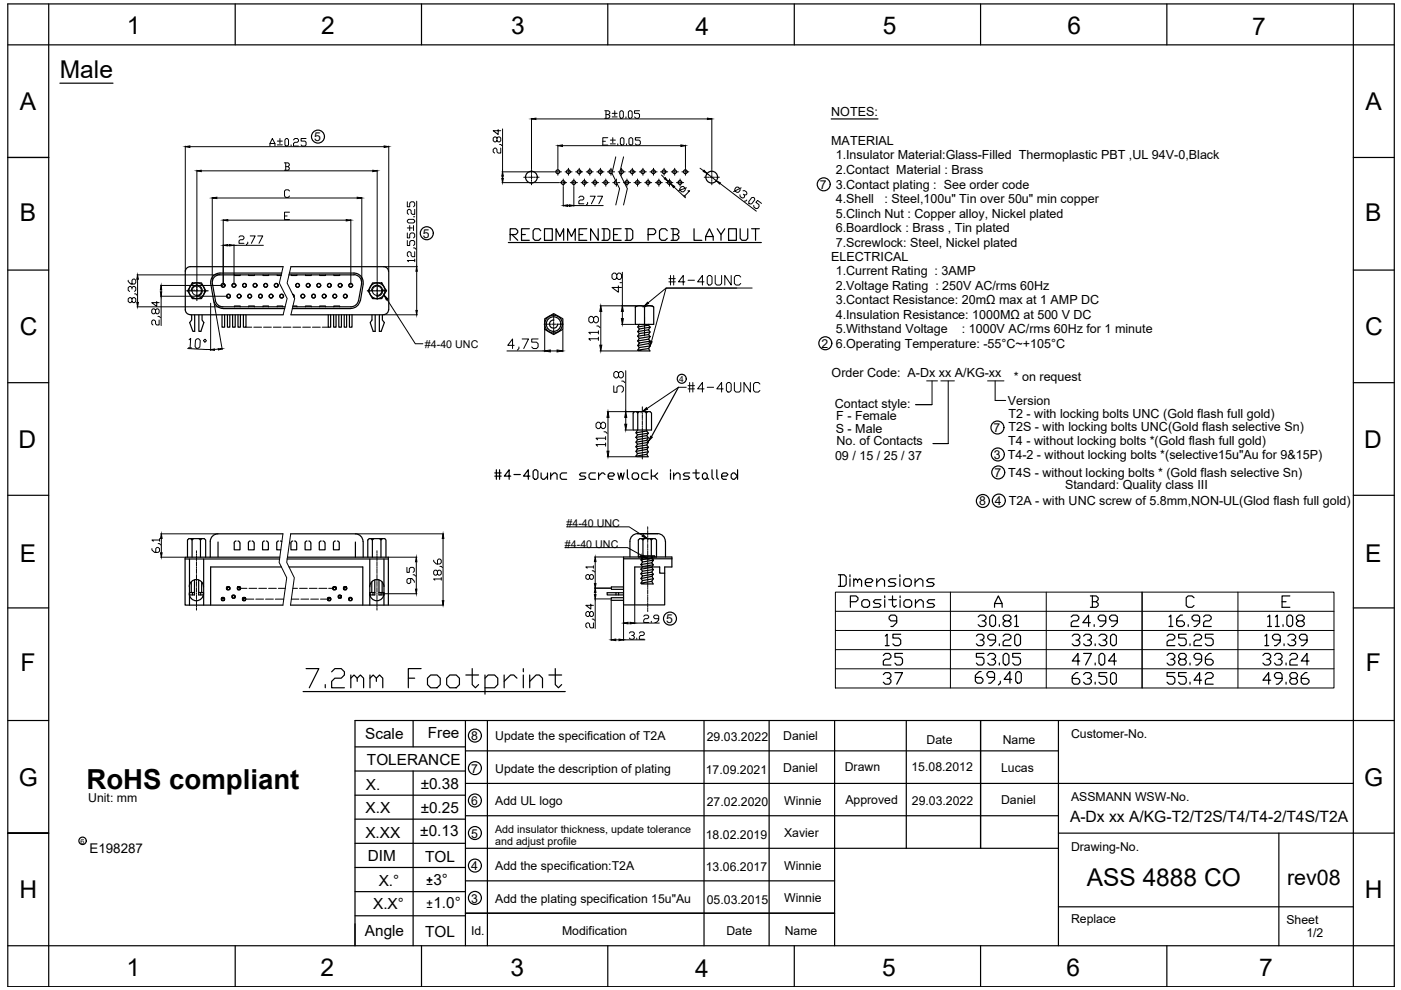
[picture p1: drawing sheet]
<svg xmlns="http://www.w3.org/2000/svg" width="297mm" height="210mm" viewBox="0 0 297 210" stroke-linecap="round" stroke-linejoin="round" font-family="sans-serif">
<!-- layer: section line -->
<g fill="none" stroke="#000" stroke-width=".21">
<path d="M130.6 33.3l-.8 3.4 1.6 3.3-.8 3.5M132.2 33.3l-.8 3.4 1.6 3.3-.8 3.5M60 56.5l-.8 3.5 1.7 3.3-.9 3.4M61.7 56.5l-.8 3.5 1.6 3.3-.8 3.4M60 113.2l-.8 6 1.6 3.3-.8 5.8M61.6 113.2l-.8 6 1.6 3.3-.8 5.8M177.1 125.5h105.7v20.4h-105.7zM177.1 133.7h105.7M177.1 137.7h105.7M177.1 129.6h105.7M201.5 125.5v20.4M221.8 125.5v20.4"/>
<path d="M242.1 125.5v20.4M262.5 125.5v20.4M177.1 141.8h105.7"/>
</g>
<!-- layer: center line -->
<g fill="none" stroke="#000" stroke-width=".21">
<path d="M111 37.6h.7M111.9 37.6h.2M112.2 37.6h.9M112.7 35.9v.7M112.7 36.8v.2M112.7 37.2v.8M112.7 38.2v.1M112.7 38.5v.7M113.3 37.6h.2M113.6 37.6h.7M117.6 36.4h.4M118.2 36.4h.2"/>
<path d="M118.3 35.7v.4M118.3 36.4v.1M118.3 36.7v.5M118.5 36.4h.5M118.7 38.7h.5M119.3 38.7h.2M119.4 38v.5M119.4 38.6v.2M119.4 39v.5M119.7 38.7h.4M119.8 36.4h.5M120.4 36.4h.2"/>
<path d="M120.5 35.7v.4M120.5 36.4v.1M120.5 36.7v.5M120.8 36.4h.5M120.9 38.7h.5M121.6 38.7h.2M121.7 38v.5M121.7 38.6v.2M121.7 39v.5M121.9 38.7h.5M122 36.4h.5M122.7 36.4h.2"/>
<path d="M122.8 35.7v.4M122.8 36.4v.1M122.8 36.7v.5M123.1 36.4h.4M123.2 38.7h.5M123.8 38.7h.2M123.9 38v.5M123.9 38.6v.2M123.9 39v.5M124.2 38.7h.5M124.3 36.4h.5M125 36.4h.1"/>
<path d="M125.1 35.7v.4M125.1 36.4v.1M125.1 36.7v.5M125.3 36.4h.5M125.4 38.7h.5M126.1 38.7h.1M126.2 38v.5M126.2 38.6v.2M126.2 39v.5M126.4 38.7h.5M126.5 36.4h.5M127.2 36.4h.2"/>
<path d="M127.3 35.7v.4M127.3 36.4v.1M127.3 36.7v.5M127.6 36.4h.5M127.7 38.7h.4M128.4 38.7h.1M128.4 38v.5M128.4 38.6v.2M128.4 39v.5M128.7 38.7h.5M128.8 36.4h.5M129.5 36.4h.1"/>
<path d="M129.5 35.7v.4M129.5 36.4v.1M129.5 36.7v.5M129.8 36.4h.5M129.9 38.7h.5M130.6 38.7h.2M130.7 38v.5M130.7 38.6v.2M130.7 39v.5M130.9 38.7h.5M131.1 36.4h.4M131.7 36.4h.2"/>
<path d="M131.8 35.7v.4M131.8 36.4v.1M131.8 36.7v.5M132 36.4h.5M132.2 38.7h.5M132.8 38.7h.2M132.9 38v.5M132.9 38.6v.2M132.9 39v.5M133.2 38.7h.5M133.3 36.4h.5M133.9 36.4h.3"/>
<path d="M134.1 35.7v.4M134.1 36.4v.1M134.1 36.7v.5M134.3 36.4h.5M134.4 38.7h.5M135.1 38.7h.2M135.2 38v.5M135.2 38.6v.2M135.2 39v.5M135.4 38.7h.5M135.6 36.4h.5M136.2 36.4h.2"/>
<path d="M136.3 35.7v.4M136.3 36.4v.1M136.3 36.7v.5M136.6 36.4h.4M136.7 38.7h.5M137.3 38.7h.2M137.4 38v.5M137.4 38.6v.2M137.4 39v.5M137.7 38.7h.5M137.8 36.4h.5M138.5 36.4h.1"/>
<path d="M138.6 35.7v.4M138.6 36.4v.1M138.6 36.7v.5M138.8 36.4h.5M138.9 38.7h.5M139.6 38.7h.2M139.7 38v.5M139.7 38.6v.2M139.7 39v.5M140 38.7h.4M140 36.4h.5M140.7 36.4h.2"/>
<path d="M140.8 35.7v.4M140.8 36.4v.1M140.8 36.7v.5M141.1 36.4h.5M141.2 38.7h.5M141.9 38.7h.1M141.9 38v.5M141.9 38.6v.2M141.9 39v.5M142.2 38.7h.5M142.3 36.4h.5M143 36.4h.1"/>
<path d="M143 35.7v.4M143 36.4v.1M143 36.7v.5M143.3 36.4h.5M143.4 38.7h.5M144.1 38.7h.2M144.2 38v.5M144.2 38.6v.2M144.2 39v.5M144.4 38.7h.5M144.6 36.4h.4M145.2 36.4h.2"/>
<path d="M145.3 35.7v.4M145.3 36.4v.1M145.3 36.7v.5M145.6 36.4h.5M149.3 37.6h.7M150.2 37.6h.1M150.5 37.6h.8M150.9 35.9v.7M150.9 36.8v.2M150.9 37.2v.8M150.9 38.2v.1M150.9 38.5v.7"/>
<path d="M151.5 37.6h.2M151.8 37.6h.7M41.7 59.8v.2M80 59.8v.4M39.5 61.7h.5M40 61.7h.1M40.1 61.7h.5M40.6 61.7h.1M40.6 61.7h.5M41.1 61.7h.1M41.2 61.7h.5M41.7 61.7h.5"/>
<path d="M41.7 60.5h.1M41.7 61.1h.1M41.7 61.6h.1M41.7 62.2v.2M41.7 62.4v.5M41.7 63.3v.3M41.7 60v.5M41.7 60.6v.4M41.7 61.1v.5M41.7 61.7v.4M41.7 63v.2M41.7 63.6v.1"/>
<path d="M42.2 61.7h.3M42.5 61.7h.6M43.1 61.7h.5M43.7 61.7h.5M77.9 61.7h.3M78.3 61.7h.2M78.5 61.7h.3M78.8 61.7h.2M79.1 61.7h.2M79.4 61.7h.3M79.7 61.7h.3M80 60.5v.3"/>
<path d="M80 61.2v.2M80 61.7v.2M80 62.5h.1M80 63h.1M80 60.2v.3M80 60.9v.2M80 61.4v.3M80 62v.4M80 62.5v.5M80 63.1v.4M80 61.7h.2M80.3 61.7h.2"/>
<path d="M80.6 61.7h.2M80.8 61.7h.5M81.3 61.7h.1M81.4 61.7h.4M81.9 61.7h.1M115.4 68.7h1.1M116.6 68.7h.2M117 68.7h.8M117.4 66.7v1.1M117.4 67.9v.2M117.4 68.3v.9M117.4 69.3v.2"/>
<path d="M117.4 69.7v1.1M118 68.7h.2M118.4 68.7h1M136.7 67.1v1.1M136.7 68.4v.2M136.7 68.7v.9M136.7 69.8v.2M136.7 70.1v1.1M136.2 86.3v1.1M136.2 87.6v.1M136.2 87.9v.9M136.2 88.9v.2"/>
<path d="M136.2 89.3v.9M136.2 90.3v.2M136.2 90.7v.8M136.2 91.7v.2M136.2 92.1v.8M136.2 93.1v.1M136.2 93.4v.9M136.2 94.5v.1M136.2 94.8v.9M136.2 95.8v.2M136.2 96.2v1.1M41.7 116.8v.5"/>
<path d="M41.7 117.5v.1M41.7 117.8v.8M41.7 118.8v.2M41.7 119.2v.8M79.9 116.8v.5M79.9 117.5v.1M79.9 117.8v.8M79.9 118.8v.2M79.9 119.2v.8M137.3 111.7v.4M137.3 112.3v.2M137.3 112.6v.9"/>
<path d="M137.3 113.7v.2M137.3 114v.9M137.3 115v.2M137.3 115.4v.9M137.3 116.4v.2M137.3 116.8v.9M137.3 117.8v.2M137.3 118.2v.8M137.3 119.2v.2M137.3 119.6v.8M41.7 120.2v.2M41.7 120.6v.8"/>
<path d="M41.7 121.6v.2M41.7 121.9v.9M41.7 123v.1M41.7 123.3v.9M41.7 124.4v.1M41.7 124.7v.8M41.7 125.8v.1M41.7 126.1v.8M41.7 127.1v.2M41.7 127.5v.8M41.7 128.5v.2M41.7 128.8v.6"/>
<path d="M79.9 120.2v.2M79.9 120.6v.8M79.9 121.6v.2M79.9 121.9v.9M79.9 123v.1M79.9 123.3v.9M79.9 124.4v.1M79.9 124.7v.8M79.9 125.8v.1M79.9 126.1v.8M79.9 127.1v.2M79.9 127.5v.8"/>
<path d="M79.9 128.5v.2M79.9 128.8v.6M137.3 120.6v.2M137.3 120.9v.9M137.3 122v.2M137.3 122.3v.9M137.3 123.3v.2M137.3 123.7v.9M137.3 124.7v.2M137.3 125.1v.8M137.3 126.1v.2M137.3 126.5v.8"/>
<path d="M137.3 127.5v.2M137.3 127.8v.9M137.3 128.9v.2M137.3 129.2v.5"/>
</g>
<!-- layer: Thick solid line -->
<g fill="none" stroke="#000" stroke-width=".25">
<path d="M12.7 17.6h11.3M129.8 36.2a.4 .4 0 0 0-.5-.1 .4 .4 0 0 0-.1 .5 .4 .4 0 0 0 .5 .2M130.5 38.3a.4 .4 0 0 0-.2 .6 .4 .4 0 0 0 .6 .1M131.5 36.1a.4 .4 0 0 1 .6 .1 .4 .4 0 0 1-.1 .6 .4 .4 0 0 1-.6-.2M39.3 57.6v8.1a1.04 1.04 0 0 0 1 1M40.8 60h1.9l.9 1.7-.9 1.6h-1.9l-1-1.6zM46.6 58.2a1.63 1.63 0 0 0-1.6 1.9M46.7 58.3h12.9M49.7 58.3v.1h1.2v-.1M52.7 58.3v.1h1.2v-.1M55.8 58.3v.1h1.1v-.1M58.8 58.3v.1h.8"/>
<path d="M59.7 57.9h-13.1a1.97 1.97 0 0 0-1.9 2.3l.6 3.6a2.04 2.04 0 0 0 2 1.6h13.1M60 56.5h-19.7a1.04 1.04 0 0 0-1 1.1M61.3 58.3h13.8M61.3 57.9h13.7a1.97 1.97 0 0 1 2 2.3M61.7 56.5h19.6a1.04 1.04 0 0 1 1.1 1.1M61.8 58.3v.1h1.1v-.1M64.8 58.3v.1h1.2v-.1M67.8 58.3v.1h1.2v-.1M70.8 58.3v.1h1.2v-.1M75 58.2a1.63 1.63 0 0 1 1.6 1.9l-.6 3.6a1.69 1.69 0 0 1-1.6 1.4h-12.3M79 60h1.9l1 1.7-1 1.6h-1.9l-.9-1.6zM82.4 57.6v8.1"/>
<path d="M40.3 66.7h19.7M40.6 61.6a1.16 1.16 0 0 1 1.1-1.1 1.16 1.16 0 0 1 1.2 1.1 1.16 1.16 0 0 1-1.2 1.2M40.6 66.8v1l-.4 .6 .7 1.9h.4v-3.5M41.7 61.7h.1M42.2 66.8v3.5h.4l.6-1.9-.4-.6v-1M45 60.2l.7 3.5M45.7 63.7a1.63 1.63 0 0 0 1.6 1.4h13.2M47.1 66.7v2.7h.5v-2.7M48.2 66.7v2.7h.5v-2.7M49.3 66.7v2.7h.6v-2.7M49.7 65.1v-.2h1.2v.2M50.5 66.7v2.7h.5v-2.7"/>
<path d="M51.6 66.7v2.7h.6v-2.7M52.7 65.1v-.2h1.2v.2M55.8 65.1v-.2h1.1v.2M58.8 65.1v-.2h1.1v.2M61.7 66.7h19.7M62 62.4a.4 .4 0 0 1 .3 .6M62.1 64.9h.8v.2M64.8 65.1v-.2h1.2v.2M67.8 65.1v-.2h1.2v.2M69.6 66.7v2.7h.5v-2.7M70.7 66.7v2.7h.5v-2.7M70.8 65.1v-.2h1.2v.2"/>
<path d="M71.8 66.7v2.7h.6v-2.7M73 66.7v2.7h.5v-2.7M74.1 66.7v2.7h.5v-2.7M76.3 63.8a1.97 1.97 0 0 1-1.9 1.6h-12.4M77 60.2l-.6 3.6M78.8 61.6a1.16 1.16 0 0 1 1.1-1.1 1.16 1.16 0 0 1 1.2 1.1 1.16 1.16 0 0 1-1.2 1.2M78.9 66.8v1l-.4 .6 .6 1.9h.4v-3.5M80 61.7h.1M80.4 66.8v3.5h.4l.7-1.9-.4-.6v-1M82.4 65.7a1.04 1.04 0 0 1-1.1 1M115.5 67.6l1.9-1.1 1.9 1.1v2.2l-1.9 1.1-1.9-1.1zM117.4 67.8a.87 .87 0 0 0-.9 .9 .87 .87 0 0 0 .8 .9 .87 .87 0 0 0 .9-.9"/>
<path d="M134.7 65.1a1.76 1.76 0 0 1 1.9 0M134.7 65.1l.3-.3h3.3l.3 .3v3.7h-3.9zM135.2 72.3l.4 .4 2.2-.4-.3 .5M135.2 71.3l.4 .4-.4 .6M135.2 73.3l.4 .4-.4 .5M135.2 70.3l.4 .4M135.5 72.8l.1-.1-.4 .6 2.3-.5M135.6 68.8l-.4 .5 .4 .5M135.6 70.7l-.4 .6M136.6 65.1a1.76 1.76 0 0 1 2 0M136.7 65.1v3.7M137.5 69.9l.3 .5-.3 .5"/>
<path d="M137.5 68.8l.3 .6M137.5 69.9l-2.3 .4M137.5 71.9l-2.3 .4M137.5 70.9l-2.3 .4M137.5 68.9l-2.3 .4M137.5 70.9l.3 .5M137.5 72.8l.3 .5M137.8 69.4l-2.2 .4-.4 .5M137.8 71.4l-.3 .5 .3 .4M137.8 73.3l-.3 .6 .3 .5h-2.5l-.1-.2 2.3-.3M137.8 70.4l-2.2 .3M137.8 71.4l-2.2 .3"/>
<path d="M137.8 69.4l-.3 .5M137.8 73.3l-2.2 .4M134.2 87.6l.3-.3h3.3l.3 .3v3.6h-3.9zM134.8 94.7l.4 .5 2.3-.4-.3 .5M134.8 92.7l.4 .5M134.9 87.3l.3 .3 .3-.3M135.1 95.3l.1-.1-.4 .5 .4 .5-.4 .5M135.2 91.2l-.4 .6 .4 .4M135.2 93.2l-.4 .6 .4 .4-.4 .5M135.2 87.6v3.6M136.7 87.3l.3 .3 .3-.3M137 87.6v3.6"/>
<path d="M137.1 91.2l.4 .6M137.1 92.4l.4 .4-.4 .6M137.1 93.4l.4 .4-.4 .5 .4 .5M137.1 96.3l-2.3 .4M137.1 91.4l-2.3 .4M137.1 93.4l-2.3 .4M137.1 94.3l-2.3 .4M137.1 92.4l-2.3 .3M137.2 95.3l.3 .5-.4 .5 .3 .5h-2.4l-.2-.1M137.2 95.3l-2.4 .4M137.5 91.8l-2.3 .4-.4 .5M137.5 95.8l-2.3 .4"/>
<path d="M137.5 91.8l-.4 .6M137.5 93.8l-2.3 .4M137.5 92.8l-2.3 .4M39.2 118.5h20.1M39.8 118.1v-3.6l.2-.3h3.3l.3 .3v3.6M40.2 118.5v9.8M40.4 114.2l.3 .3 .3-.3M40.7 114.5v3.6M42.2 114.2l.3 .3 .3-.3M42.5 114.5v3.6M43.2 118.5v9.8M44.6 114.8v3.3"/>
<path d="M46.2 114.9v3.2M50.1 114.7l-.4 .4v1.5h1.2v-1.5M50.4 114.7l.4 .4M53.1 114.7l-.4 .4v1.5h1.2v-1.5M53.4 114.7l.4 .4M56.1 114.7l-.4 .4v1.5h1.2v-1.5l-.4-.4M59.1 114.7l-.4 .4v1.5h.8M59.3 118.1h-20.1v10.2h20.8M59.5 114.7l.2 .1M60 113.2h-13.8a1.63 1.63 0 0 0-1.6 1.6M60.9 118.5h21.4M61 118.1h21.3v10.2h-20.7"/>
<path d="M61.6 113.2h13.8M62.1 114.7l-.4 .2v.2v1.5h1.2v-1.5M62.5 114.7l.4 .4M65.1 114.7l-.4 .2v.2v1.5h1.2v-1.5M65.5 114.7l.4 .4M68.1 114.7l-.4 .2v.2v1.5h1.2v-1.5M68.5 114.7l.4 .4M71.1 114.7l-.3 .2-.1 .2v1.5h1.2v-1.5l-.4-.4M75.3 113.2a1.63 1.63 0 0 1 1.7 1.6M75.4 114.9v3.2M77 114.8v3.3M78 118.1v-3.6l.3-.3h3.3l.2 .3v3.6"/>
<path d="M78.4 118.5v9.8M78.7 114.2l.3 .3 .2-.3M79 114.5v3.6M80.5 114.2l.3 .3 .3-.3M80.8 114.5v3.6M81.4 118.5v9.8M132.2 118.1h10.3v2.1h-1.6v8.1h-8.7zM132.2 118.5h10.3M133.6 114.8v3.3M135.2 113.1a1.63 1.63 0 0 0-1.6 1.7M135.2 113.1h4.2h-4.2M135.3 118.1v-3.6l.3-.3h3.3l.3 .3v3.6"/>
<path d="M135.7 118.1v-.3h3.1v.3M135.9 119.7l.3 .4M136 114.2l.3 .3 .3-.3M136.3 118.1l-.4 .6 .3 .5M136.3 114.5v3.6M137.8 114.2l.3 .3 .3-.3M138.1 114.5v3.6M138.2 119.3l.3 .4-.3 .6M138.2 118.1v.2l.3 .5M138.2 119.3l-2.3 .4M138.2 118.3l-2.3 .4M138.5 118.8l-2.3 .4-.3 .5"/>
<path d="M138.5 119.7l-2.3 .4M138.5 118.8l-.3 .5M139.4 113.1a1.63 1.63 0 0 1 1.7 1.7M141.1 114.8v3.3M40.1 125.9a1.5 1.5 0 0 0 1.5 1.5 1.5 1.5 0 0 0 1.5-1.5M40.1 124.4a1.5 1.5 0 0 1 1.5-1.5 1.5 1.5 0 0 1 1.5 1.5M40.2 125.6h1M40.6 123.4v2.2M40.8 125.6v.5M41.2 123v3.1h-1M42.1 123v3.1h1v-.5h-1M42.5 125.6v.5"/>
<path d="M42.8 123.4v2.2M47 126.8h.5v.5h-.5zM47 127.3v-.5h.5v.5M48.1 124.5h.6v.5h-.6zM48.1 125v-.5h.6v.5M49.3 126.3h.5v.5h-.5zM49.3 126.8v-.5h.5v.5M50.4 124.5h.5v.5h-.5zM50.4 125v-.5h.5v.5M51.5 126.8h.5v.5h-.5zM51.5 127.3v-.5h.5v.5M59.6 120.2h-14.9v8.1"/>
<path d="M61.3 120.2h15.6v8.1M69.6 126.8h.5v.5h-.5zM69.6 127.3v-.5h.5v.5M70.7 124.5h.5v.5h-.5zM70.7 125v-.5h.5v.5M71.8 126.3h.5v.5h-.5zM71.8 126.8v-.5h.5v.5M72.9 124.5h.5v.5h-.5zM72.9 125v-.5h.5v.5M74 126.8h.5v.5h-.5zM74 127.3v-.5h.5v.5M78.4 125.9a1.5 1.5 0 0 0 1.5 1.5 1.5 1.5 0 0 0 1.5-1.5"/>
<path d="M78.4 124.4a1.5 1.5 0 0 1 1.5-1.5 1.5 1.5 0 0 1 1.5 1.5M78.8 123.4v2.2M79.1 125.6v.5M79.5 123v3.1h-1.1v-.5h1.1M80.3 125.6h1.1M80.3 123v3.1h1.1M80.8 125.6v.5M81 123.4v2.2M130.6 125.7v.4M131.1 125.7v.4M132.2 125.7h-3.5v.4h3.5M132.2 126.7h-2.6v.6h2.6"/>
<path d="M132.2 124.4h-2.6v.6h2.6M135.9 121.7l.3 .4 2.3-.4-.3 .5M135.9 120.7l.3 .4-.3 .6M135.9 122.7l.3 .4-.3 .5M136.2 122.2l-.3 .5 2.3-.5M136.2 120.1l-.3 .6M138.2 121.3l-2.3 .4M138.2 120.3l-2.3 .4M138.2 120.3l.3 .5M138.2 122.2l.3 .5M138.5 120.8l-.3 .5 .3 .4M138.5 122.7l-.3 .6 .3 .5h-2.5l-.1-.2 2.3-.3"/>
<path d="M138.5 120.8l-2.3 .3M138.5 122.7l-2.3 .4M140.9 121.5h-1v-1.3h-5.3v8.1M286.9 128.9h8.7M75.3 152.8h23.4M75.3 158.4h23.4M75.3 163.5h23.4M75.3 168.6h23.4M75.3 173.7h23.4M75.3 178.8h23.4M75.3 195.9v4.6M75.3 183.9h23.4"/>
<path d="M75.3 189h23.4M75.3 194.2h23.4"/>
<circle cx="67.4" cy="29" r="1.38"/>
<circle cx="112.7" cy="37.6" r="1.25"/>
<circle cx="118.3" cy="36.4" r=".4"/>
<circle cx="119.4" cy="38.7" r=".4"/>
<circle cx="120.5" cy="36.4" r=".4"/>
<circle cx="121.6" cy="38.7" r=".4"/>
<circle cx="122.8" cy="36.4" r=".4"/>
<circle cx="123.9" cy="38.7" r=".4"/>
<circle cx="125" cy="36.4" r=".4"/>
<circle cx="126.1" cy="38.7" r=".4"/>
<circle cx="127.3" cy="36.4" r=".4"/>
<circle cx="128.4" cy="38.7" r=".4"/>
<circle cx="132.9" cy="38.7" r=".4"/>
<circle cx="134" cy="36.4" r=".4"/>
<circle cx="135.1" cy="38.7" r=".4"/>
<circle cx="136.3" cy="36.4" r=".4"/>
<circle cx="137.4" cy="38.7" r=".4"/>
<circle cx="138.5" cy="36.4" r=".4"/>
<circle cx="139.7" cy="38.7" r=".4"/>
<circle cx="140.8" cy="36.4" r=".4"/>
<circle cx="141.9" cy="38.7" r=".4"/>
<circle cx="143" cy="36.4" r=".4"/>
<circle cx="144.2" cy="38.7" r=".4"/>
<circle cx="145.3" cy="36.4" r=".4"/>
<circle cx="150.9" cy="37.6" r="1.25"/>
<circle cx="174.6" cy="39.1" r="1.38"/>
<circle cx="90.5" cy="49.5" r="1.38"/>
<circle cx="41.7" cy="61.6" r="1.67"/>
<circle cx="47.3" cy="60.5" r=".4"/>
<circle cx="48.5" cy="62.8" r=".4"/>
<circle cx="49.6" cy="60.5" r=".4"/>
<circle cx="50.7" cy="62.8" r=".4"/>
<circle cx="51.8" cy="60.5" r=".4"/>
<circle cx="52.9" cy="62.8" r=".4"/>
<circle cx="54.1" cy="60.5" r=".4"/>
<circle cx="55.2" cy="62.8" r=".4"/>
<circle cx="56.3" cy="60.5" r=".4"/>
<circle cx="57.5" cy="62.8" r=".4"/>
<circle cx="58.6" cy="60.5" r=".4"/>
<circle cx="59.7" cy="62.8" r=".4"/>
<circle cx="63.1" cy="60.5" r=".4"/>
<circle cx="64.2" cy="62.8" r=".4"/>
<circle cx="65.3" cy="60.5" r=".4"/>
<circle cx="66.5" cy="62.8" r=".4"/>
<circle cx="67.6" cy="60.5" r=".4"/>
<circle cx="68.7" cy="62.8" r=".4"/>
<circle cx="69.8" cy="60.5" r=".4"/>
<circle cx="71" cy="62.8" r=".4"/>
<circle cx="72.1" cy="60.5" r=".4"/>
<circle cx="73.2" cy="62.8" r=".4"/>
<circle cx="74.4" cy="60.5" r=".4"/>
<circle cx="79.9" cy="61.6" r="1.67"/>
<circle cx="117.4" cy="68.7" r="1.88"/>
<circle cx="117.4" cy="68.7" r="1.55"/>
<circle cx="175" cy="72.8" r="1.38"/>
<circle cx="144.5" cy="80.3" r=".95"/>
<circle cx="211.5" cy="90.6" r="1.38"/>
<circle cx="211.6" cy="96.4" r="1.38"/>
<circle cx="208.4" cy="106.2" r="1.38"/>
<circle cx="211.6" cy="100.2" r="1.38"/>
<circle cx="211.8" cy="106.1" r="1.38"/>
<circle cx="47.3" cy="127" r=".36"/>
<circle cx="48.4" cy="124.7" r=".36"/>
<circle cx="49.5" cy="126.5" r=".36"/>
<circle cx="50.7" cy="124.7" r=".36"/>
<circle cx="51.8" cy="127" r=".36"/>
<circle cx="69.8" cy="127" r=".36"/>
<circle cx="70.9" cy="124.7" r=".36"/>
<circle cx="72" cy="126.5" r=".36"/>
<circle cx="73.2" cy="124.7" r=".36"/>
<circle cx="74.3" cy="127" r=".36"/>
<circle cx="142" cy="131.2" r="1.38"/>
<circle cx="100.7" cy="156" r="1.38"/>
<circle cx="17.5" cy="178.3" r=".78"/>
<circle cx="100.7" cy="176.6" r="1.38"/>
<circle cx="100.7" cy="169.7" r="1.38"/>
<circle cx="100.7" cy="162.9" r="1.38"/>
<circle cx="100.7" cy="183.5" r="1.38"/>
<circle cx="100.7" cy="190.4" r="1.38"/>
</g>
<!-- layer: dotted line -->
<g fill="none" stroke="#000" stroke-width=".21">
<path d="M52.2 69.4h1.2M53.8 69.4h1.7M55.9 69.4h1.6M58 69.4h1.6M60 69.4h1.7M62.1 69.4h1.7M64.2 69.4h1.6M66.3 69.4h1.6M68.3 69.4h1.3M50.9 124.7h1.5M52 127h1.8M52.8 124.7h1.6"/>
<path d="M54.2 127h1.7M54.9 124.7h1.6M56.3 127h1.7M56.9 124.7h1.7M58.4 127h1.8M59 124.7h1.5M61.8 127h1.6M62.1 124.7h1M63.5 124.7h1.7M63.8 127h1.6M65.6 124.7h1.6M65.9 127h1.6"/>
<path d="M67.6 124.7h1.7M67.9 127h1.7M69.7 124.7h1"/>
</g>
<!-- layer: Thick solid line -->
<g fill="#000" stroke="#000" stroke-width=".21">
<path d="M136.1 118.1v.4zM136.1 118.1v.4z"/>
<path d="M138.3 118.1v.4h.1zM138.3 118.1h.1v.4z"/>
</g>
<!-- layer: Fine solid line -->
<g fill="none" stroke="#000" stroke-width=".21">
<path d="M39.3 31v26.5M40.3 31.1h41.1M41.7 36.1v23.6M42.7 36.2h36.3M57.2 31v-.6l.5-1 .6 1v.6M57.2 30.4h1.1M58.8 30.7h1.1M58.8 29.9h1.1M59.4 29.4v1M60.3 34.5h.8l.2 .3v.2l-.2 .3M60.6 35.3h.5l.2 .3v.2l-.2 .3h-.8M60.6 34.5v1.6"/>
<path d="M60.7 29.4h.2l.3 .3v1l-.3 .3h-.2l-.3-.3v-1zM61.7 30.7v.3M62.2 29.7l.3-.3h.5l.3 .3v.2l-.3 .3h-.5l-.3 .2v.6h1.1M64.9 29.4h-1.1v.5h.8l.3 .3v.5l-.3 .3h-.5l-.3-.3M80 36.1v23.6M82.4 31v26.5M105.4 29.3l.2-.3h.3l.3 .3v.5l-.3 .3h-.3l-.2-.3v-.5l-.3-.3h-.2l-.3 .3v.5l.3 .3h.2l.3-.3M105.6 27.5v1l-1-.8h1.6M105.9 30.6h.3l.2 .3M106.2 31.4v1.1h-.6l-.2-.3v-.5l-.3-.3h-.2l-.3 .3v.5l.3 .3M106.4 36.4h11M106.4 38.7h12.1"/>
<path d="M106.6 27.3v9.1M106.6 37.4v.4M112.7 25.1v10.7M113.6 25.2h36.4M118.3 30.8v4.7M119.3 30.9h25.1M119.4 39.6v4.1M121.7 39.6v4.1M127.8 30h.6M128.2 23.5h.8l.3 .2v.3l-.3 .3M128.5 24.3h.5l.3 .2v.3l-.3 .3h-.8M128.5 23.5v1.6"/>
<path d="M128.9 29.2h-1.1v1.6h1.1M129.4 30.5h1.1M129.4 29.7h1.1M129.8 24.8h1.1M129.8 24h1.1M129.9 29.2v1.1M130.3 23.5v1M131 30.5v.3M131.4 23.7l.3-.2h.2l.3 .2v1.1l-.3 .3h-.2l-.3-.3zM131.5 29.4l.3-.2h.2l.3 .2v1.1l-.3 .3h-.2l-.3-.3zM132.7 24.8v.3M132.8 30.5v.3"/>
<path d="M133.4 29.4l.2-.2h.3l.3 .2v1.1l-.3 .3h-.3l-.2-.3zM133.5 23.5h.3l.2 .2v1.1l-.2 .3h-.3l-.3-.3v-1.1zM135.6 23.5h-1.1v.5h.8l.3 .3v.5l-.3 .3h-.5l-.3-.3M135.8 29.2h-1.1v.5h.8l.3 .3v.5l-.3 .3h-.5l-.3-.3M140.3 37.1l.6 .7M141.6 38.4l.6 .6M142.9 39.7l2.4 2.2M144.1 39.9l.4-.3 .4-.1 .4 .4v.4l-.4 .4h-.4l-.4-.4zM145.3 30.8v4.7M145.5 39.8l-1.6 .6M148.4 35.7l.8 .5M149.9 36.8l2 1.5"/>
<path d="M150.9 25.1v10.7M152.7 38.9l7.7 5.9M156.1 39.7h.4l.4 .3v.3l-.3 .5h-.3l-.5-.3v-.4zM157.1 39.8l-1.6 .8M27.2 59.4v.3l.5 .5h.8l.3-.3v-.5l-.3-.2h-.3l-.2 .2v.8M29 58.3h17.5M29.2 59.2v4.9M45 41.9v17.9M46 42h29.7M47.3 46.6v13.8M48.3 52h.3M48.3 46.7h25.1"/>
<path d="M49.6 51.9v8.5M49.6 52h6.2M50.7 50.3l.2-.3h.6l.2 .3v.2l-.2 .3h-.6l-.2 .3v.5h1M52.5 51.3v.3l-.3 .3M53 50h1.1l-.8 1.6M54.7 50h1l-.8 1.6M60.3 45.8h.6M61.4 45h-1.1v1.6h1.1M61.4 40.5l-.3-.3h-.5l-.3 .3v1.1l.3 .3h.5l.3-.3M74.4 46.6v13.8M76.7 41.9v17.9M81.5 56.5h7"/>
<path d="M86.4 51v1.1h.5v-.8l.3-.3h.5l.2 .3v.5l-.2 .3M86.4 49.4v1h.5v-.7l.3-.3h.5l.2 .3v.5l-.2 .2M86.4 42.8v1h.5v-.7l.3-.3h.5l.2 .3v.5l-.2 .2M86.4 48.3h1M86.6 46.5h1.1l.2 .3v.2l-.2 .3h-1.1l-.2-.3v-.2zM86.9 47.8v1.1M87.7 52.6h.2l.3 .3M87.7 47.8v1.1M87.7 46h.2M87.9 55.2h-1.5l.2 .3M87.9 53.4v1h-.5l-.2-.2v-.6l-.3-.2h-.3l-.2 .2v.6l.2 .2M87.9 44.4v1.1h-.5l-.2-.3v-.6l-.3-.2h-.3l-.2 .2v.6l.2 .3"/>
<path d="M87.9 54.9v.6M88.3 42.7v13.8M88.3 57.5v8.3M120.4 43.6h.3M121.7 43.6h6.2M122.7 41.9l.3-.3h.5l.3 .3v.2l-.3 .3h-.5l-.3 .3v.5h1.1M124.6 42.9v.3l-.3 .3M125.1 41.6h1.1l-.8 1.6M126.7 41.6h1.1l-.8 1.6M130.8 58.2l.3-.3h.3l.4 .3v.7l-.4 .4h-.3l-.3-.4v-.7l-.4-.3h-.3l-.3 .3v.7l.3 .4h.3l.4-.4M131.4 59.9h.4M132 57.7v7.1"/>
<path d="M144.9 41.4l.4 .4M145.8 40.5h.4l-1.1 1.1M156.9 41.3v.4l.5 .3 .3-.1 .2-.2-.1-.4M157.5 40.5l.4-.1 .4 .3 .1 .4-.2 .2h-.4l-.2-.1M158.3 42.4l-.1 .2-.4 .1M159.4 41.9h.4l.2 .1v.4l-.6 .8-.4 .1-.2-.2v-.4zM161.5 43.1l-.9-.6-.3 .4 .6 .5 .1 .4-.3 .4h-.4l-.4-.3-.1-.4M28 63.4l.2-.3h.3l.3 .3v.5l-.3 .3h-.3l-.2-.3v-.5l-.3-.3h-.2l-.3 .3v.5l.3 .3h.2l.3-.3M28 61.3v-.3l-.3-.3h-.2l-.3 .3v.5l.3 .3M28 61l.2-.3h.3l.3 .3v.5l-.3 .3M28.5 62.3h.3l.2 .3M29 65.1h18.2"/>
<path d="M33 65.7l.2-.2h.3l.2 .2v.6l-.2 .2h-.3l-.2-.2v-.6l-.3-.2h-.3l-.2 .2v.6l.2 .2h.3l.3-.2M33.2 63.9v1.1l-1-.8h1.5M33.5 67.1h.2l.3 .2M33.7 67.8v1.1h-.5l-.2-.2v-.6l-.3-.3h-.3l-.2 .3v.6l.2 .2M34 60.5h13.2M34 62.8h14.3M34.2 61.5v.4M34.2 62.8v6.2M39.8 73.9l4.8 .2M40 73.7l.6 .1M40.1 72l.3-.3-.1 2.1M41.4 72.1l.4-.3h.3l.4 .4-.1 1.4-.4 .3h-.3l-.3-.4z"/>
<path d="M43.1 72.2l.4-.3 .3 .3-.4 .4zM44.7 64.3v10M45.3 64l1.8 10.1M46.3 74l-.8 .1M81.5 66.7h7M82.1 63.5l6 9.4h1.6M107.5 74.4h8M109 73.2h-1.3l1-1.3v2M110 73.6v.3l-.3 .3M110.7 71.9h1.4l-1.1 2M114.1 71.9h-1.4v.6h1l.4 .4v.7l-.4 .3h-.6l-.4-.3M115.5 70v4.6"/>
<path d="M116.7 74.4h1.4M119.3 70v4.6M125.9 67.4l.3-.3h.3l.4 .3v.7l-.4 .3h-.3l-.3-.3v-.7l-.4-.3h-.3l-.4 .3v.7l.4 .3h.3l.4-.3M126.5 69.1h.4l.3 .4M126.9 71.8h-2.1l.4 .4M126.9 70.5h-2.1l.4 .3M126.9 70.1v.7M126.9 71.5v.7M127.2 74.4h8M127.2 64.8h7.6M127.4 66v7.2M131.1 60.6v1.4l-1.3-1.1h2"/>
<path d="M131.1 79.1l.4-.3h.3l.4 .3v.7l-.4 .3h-.3l-.4-.3v-.7l-.3-.3h-.3l-.4 .3v.7l.4 .3h.3l.3-.3M131.8 68.8h2.7M132 66v1.5M132.7 78.6v8.7M156.2 61.1h-15l-3.1 11.3M159.5 61.1h-18.3l-3.8 3.1M127.4 89.9l.3-.4h.4l.3 .4v.6l-.3 .4h-.4l-.3-.4v-.6l-.4-.4h-.3l-.3 .4v.6l.3 .4h.3l.4-.4M128.1 91.6h.3l.3 .3M128.4 94.3h-2l.3 .3M128.4 92.9h-2l.3 .3M128.4 92.6v.6M128.4 93.9v.7"/>
<path d="M128.7 87.3h5.7M128.7 96.8h6.1M128.9 88.5v7.2M130.1 81.8v1.4h.7v-1l.3-.4h.7l.4 .4v.6l-.4 .4M131.8 80.8h.4l.3 .3M132.5 91.2h1.6M132.7 88.5v1.4M145.5 82.1h-1.7l-6.6 4.5M145.9 82.5h1.3M145.9 81.8h1.3M146.2 81.1v2M146.9 81.1v2"/>
<path d="M149.3 82.5h-1.4l1-1.4v2M149.9 82.1h1.4M153.3 82.5h-1.3l1-1.4v2M154 81.4l.3-.3h.4l.3 .3v1.4l-.3 .3h-.4l-.3-.3zM155.7 81.1v1.7l.3 .3h.7l.4-.3v-1.7M159.1 81.1v2l-1.4-2v2M161.1 81.4l-.3-.3h-.7l-.3 .3v1.4l.3 .3h.7l.3-.3M196.5 80.8h2.3M197.6 80.8v5h-3.5h3.5M199.5 80.8h2.9M201 80.8v13.3h-3.2M209.4 80.8h3.5"/>
<path d="M211 80.8v4.1h2.2M32.2 116.3v.3l.6 .5h.7l.3-.2v-.6l-.3-.2h-.2l-.3 .2v.8M33.5 115.3h.3l.3 .3M33.8 114.5h-1.6l.3 .3M33.8 114.2v.6M34.1 113.2h12M34.1 118.1h5M34.2 114.2v3M75.5 113.2h18.6M82.5 118.1h5.9M88.3 119.1v5.8M91.9 118.8v.2l.6 .6h.8l.3-.3v-.5l-.3-.3h-.3l-.2 .3v.8"/>
<path d="M93.9 114.2v13.2M119.8 116.1h13.3l3.2 1.8M120.1 111.7h13.3l2.8 1.8M125.8 120v.5M126.1 118.1h6M126.2 119.1v4.6M80.9 125.9h7.5M82.5 128.3h11.6M86.3 120.3v1.1h.5v-.8l.3-.3h.5l.2 .3v.5l-.2 .3M87.1 122.7v.8l-.3 .2h-.3l-.2-.2v-.6l.2-.2h.8l.5 .5v.3M87.6 121.9h.2l.3 .3M92.8 121.1l.2-.2h.3l.3 .2v.6l-.3 .2h-.3l-.2-.2v-.6l-.3-.2h-.3l-.3 .2v.6l.3 .2h.3l.3-.2"/>
<path d="M93.3 120.1h.3l.2 .2M93.6 122.8h-1.7l.3 .2M93.6 122.5v.5M125 129.9l.3-.2h.3l.2 .2v.6l-.2 .2h-.3l-.3-.2v-.6l-.2-.2h-.3l-.3 .2v.6l.3 .2h.3l.2-.2M125 122.1l.3-.3h.3l.2 .3v.5l-.2 .2h-.3l-.3-.2v-.5l-.2-.3h-.3l-.3 .3v.5l.3 .2h.3l.2-.2M125.3 128.1v1l-1.1-.8h1.6M125.6 131.3h.2l.3 .2M125.6 121h.2l.3 .3M125.8 132.1v1h-.5l-.3-.3v-.5l-.2-.2h-.3l-.3 .2v.5l.3 .3M125.8 120.2h-1.6l.3 .3M126.1 124.7h3.4M126.1 127h3.4"/>
<path d="M126.2 125.6v.5M126.2 127v6.3M129.6 127.4v8.4M130.6 135.7h.6M132.2 128.4v7.4M132.2 135.7h4.5M133.1 132.1h.5M133.4 134.2l.3-.2h.5l.3 .2v.3l-.3 .2h-.3M134.2 134.7l.3 .3v.3l-.3 .2h-.5l-.3-.2M134.6 128.4v3.8M134.6 132.1h5.2M135 135.3v.2"/>
<path d="M135.6 134.2l.2-.2h.6l.2 .2v.3l-.2 .2h-.6l-.2 .3v.5h1M136.5 130.7l.2-.3h.6l.2 .3v.2l-.2 .3h-.6l-.2 .3v.5h1M138.1 131.7v.3M139.7 131.2h-.8l-.3-.3v-.2l.3-.3h.5l.3 .3v.8l-.6 .5h-.2"/>
<circle cx="41.7" cy="61.6" r=".99"/>
<circle cx="79.9" cy="61.6" r=".99"/>
</g>
<g fill="#000" stroke="#000" stroke-width=".21">
<path d="M39.3 31.1l1-.2v.4zM41.7 36.2l1-.1v.3zM79 36.1l1 .1-1 .2zM81.4 30.9l1 .2-1 .2zM106.4 37.8h.3l-.1 .9zM106.6 36.4l.1 1h-.3zM112.7 25.2l.9-.2v.3zM118.3 30.9l1-.2v.4zM141.1 37.7l.5 .7-.8-.5zM142.2 39l.8 .5-.2 .3zM144.4 30.7l.9 .2-.9 .2zM149.3 36.1l.6 .7-.8-.4z"/>
<path d="M150 25l.9 .2-.9 .1zM151.9 38.3l.8 .5-.1 .2zM29.2 58.3l.1 .9h-.3zM45 42l1-.2v.3zM47.3 52l1-.2v.3zM47.3 46.7l1-.1v.2zM48.6 51.8l1 .2-1 .1zM73.4 46.6l1 .1-1 .1zM75.7 41.8l1 .2-1 .1zM88.3 56.5l.2 1h-.3zM119.4 43.6l1-.2v.4zM120.7 43.4l1 .2-1 .2z"/>
<path d="M29 64.1h.3l-.1 1zM34.2 60.5l.1 1h-.3zM34 61.9h.3l-.1 .9zM44.7 74.2l.8-.2v.3zM46.3 73.9h.8l-.8 .3zM81.4 62.5l.9 .9-.4 .2zM88.2 65.8h.3l-.2 .9zM115.5 74.4l1.2-.2v.4zM118.1 74.2l1.2 .2-1.2 .2zM127.4 64.8l.2 1.2h-.4zM127.2 73.2h.4l-.2 1.2zM131.7 67.5h.5l-.2 1.3z"/>
<path d="M132 64.8l.2 1.2h-.5zM137.3 64.1l.2 .2-.8 .5zM138 72.3l.3 .2-.5 .8zM128.9 87.3l.2 1.2h-.4zM128.7 95.7h.4l-.2 1.1zM132.5 89.9h.4l-.2 1.3zM132.7 87.3l.2 1.2h-.4zM136.2 87.3l.9-.9 .2 .4zM138 92.5l.3 .2-.8 .9zM34.2 113.2l.2 1h-.4zM34 117.2h.4l-.2 .9zM88.3 118.1l.1 1h-.3z"/>
<path d="M93.9 113.2l.2 1h-.3zM126.2 118.1l.2 1h-.4zM136.4 113.4l.8 .8-1.1-.5zM136.4 117.7l.9 .8-1.2-.4zM88.1 124.9h.3l-.1 1zM93.8 127.4h.3l-.2 .9zM126.2 124.7l.2 .9h-.4zM126 126.1h.4l-.2 .9zM126 123.7h.4l-.2 1zM129.6 135.7l1-.2v.3zM131.2 135.5l1 .2-1 .1zM132.2 132.1l.9-.2v.4z"/>
<path d="M133.6 131.9l1 .2-1 .2z"/>
</g>
<!-- layer: 0 -->
<g fill="none" stroke="#000" stroke-width=".25">
<path d="M1.7 .8h293.9v208.4h-293.9zM1.7 9.5h293.9M10.3 .8v208.4M49.9 .8v8.7M89.4 .8v8.7M128.9 .8v8.7M168.4 .8v8.7M207.9 .8v8.7M247.4 .8v8.7M286.9 .8v208.4M1.7 33.4h8.6h-8.6M286.9 33.4h8.7"/>
<path d="M1.7 57.3h8.6M286.9 57.3h8.7M1.7 81.1h8.6M286.9 81.1h8.7M1.7 105h8.6M286.9 105h8.7M1.7 128.9h8.6M1.7 152.8h8.6M75.3 152.8v47.7M87.6 152.8v5.6M98.7 159.2h125.7M103.3 152.8v47.7"/>
<path d="M149.3 152.8v47.7M163.1 152.8v47.7M177 152.8v47.7M192.2 152.8v27.1M207.9 152.8v27.1v-27.1M224.4 152.8v47.7M295.6 152.8h-196.9v47.7M1.7 176.6h8.6h-8.6M87.6 163.5v37M98.7 166.1h188.2M98.7 173h125.7M98.7 179.9h125.7"/>
<path d="M224.4 176.6h71.2M271.1 176.6v23.9M98.7 186.8h78.3M98.7 193.6h78.3M224.4 192.3h62.5M1.7 200.5h293.9M49.9 200.5v8.7M89.4 200.5v8.7M128.9 200.5v8.7M168.4 200.5v8.7M207.9 200.5v8.7M247.4 200.5v8.7"/>
</g>
<!-- layer: TEXT -->
<g fill="none" stroke="#000" stroke-width=".25">
<path d="M176.2 25.2h9.9M107.8 51.4h53.6M190.1 131.6h-1.2l-.4-.4v-.4l.4-.4h.8l.4 .4v1.2l-.8 .8h-.4M210.9 128.8v-.8l.8-1.6 .8 1.6v.8M231.2 126.4h1.2l.4 .3v.5l-.4 .4M231.6 126.4v2.4M253.2 126.7l-.5-.3h-.8l-.4 .3v1.7l.4 .4h.8l.5-.4M268.8 130.8l.4-.4v2.4M270.4 130.8l.4-.4v2.4M271.8 127.6h.9M272.8 130.8l.5-.4h.4l.4 .4v1.6l-.4 .4h-.4l-.5-.4zM273.5 126.4h-1.7v2.4h1.7"/>
<path d="M275.3 131.6l-.4-.4v-.4l.4-.4h.8l.4 .4v.4l-.4 .4h-.8l-.4 .4v.4l.4 .4h.8l.4-.4v-.4l-.4-.4M64.3 146.6h55.5M64.9 141.8h2.7l-2 4M69 145.1v.7M70.3 142.4l.7-.6h1.3l.7 .6v.7l-.7 .7h-1.3l-.7 .7v1.3h2.7M74.4 143.8l.7-.7 .6 .7v.7M74.4 143.1v2.7M75.7 143.8l.7-.7 .7 .7v2M78.4 143.8l.7-.7 .7 .7v.7M78.4 143.1v2.7M79.8 143.8l.7-.7 .7 .7v2M86.6 143.8h1.3"/>
<path d="M89.3 141.8h-2.7v4M90.6 143.8l.7-.7h1.4l.6 .7v1.3l-.6 .7h-1.4l-.7-.7zM94.7 143.8l.7-.7h1.3l.7 .7v1.3l-.7 .7h-1.3l-.7-.7zM98.8 143.1h2.7M100.1 141.8v3.3l.7 .7 .7-.7M102.8 143.8l.7-.7h1.4l.6 .7v1.3l-.6 .7h-2.1M102.8 143.1v4.1M106.9 143.1v2.7M109.6 143.8l-.7-.7h-.7l-1.3 1.4M111 141.8v.6M111 143.1v2.7M112.3 144.5l1.4-1.4h.6l.7 .7v2"/>
<path d="M112.3 143.1v2.7M116.4 143.1h2.7M117.7 141.8v3.3l.7 .7 .7-.7"/>
</g>
<!-- layer: Fine solid line -->
<path d="M143.8 82.1l-5.7 10.5" fill="none" stroke="#000" stroke-width=".25"/>
<g font-size="6.2">
<text x="106.9" y="52.6">%%uRECOMMENDED PCB LAYOUT</text>
<text x="206" y="146.4">69,40</text>
</g>
<text font-size="5.8" x="18.3" y="167.2">RoHS compliant</text>
<g font-size="5.7">
<text x="176.7" y="125.6">Dimensions</text>
<text x="206.4" y="134.1">30.81</text>
<text x="226.1" y="134.1">24.99</text>
<text x="246.9" y="134.1">16.92</text>
<text x="186.3" y="142.2">25</text>
<text x="187" y="138.3">15</text>
<text x="206" y="138.3">39.20</text>
<text x="206" y="142.2">53.05</text>
<text x="226.5" y="142.2">47.04</text>
<text x="226.5" y="138.3">33.30</text>
<text x="246.6" y="138.3">25.25</text>
<text x="246.6" y="142.2">38.96</text>
<text x="266.7" y="142.2">33.24</text>
<text x="267.4" y="138.3">19.39</text>
<text x="186.3" y="146.4">37</text>
<text x="226.5" y="146.4">63.50</text>
<text x="246.6" y="146.4">55.42</text>
<text x="266.7" y="146.4">49.86</text>
</g>
<g font-size="5.3">
<text x="140.8" y="61.7">#4-40UNC</text>
<text x="104.1" y="103">#4-40unc screwlock installed</text>
<text x="179.6" y="129.8">Positions</text>
</g>
<g font-size="5.2">
<text x="26.9" y="7.2">1</text>
<text x="68.1" y="7.2">2</text>
<text x="108.4" y="7.2">3</text>
<text x="147.5" y="7.4">4</text>
<text x="187.2" y="7.2">5</text>
<text x="226.3" y="7.2">6</text>
<text x="265.5" y="7.4">7</text>
<text x="12.7" y="16.5">Male</text>
<text x="4.2" y="23.3">A</text>
<text x="289.5" y="23.4">A</text>
<text x="4.2" y="46.9">B</text>
<text x="289.5" y="46.9">B</text>
<text x="4.2" y="71">C</text>
<text x="289.5" y="71.1">C</text>
<text x="3.9" y="94.9">D</text>
<text x="289.2" y="95">D</text>
<text x="4.2" y="119.1">E</text>
<text x="289.5" y="119.1">E</text>
<text x="4.3" y="142.2">F</text>
<text x="289.6" y="142.3">F</text>
<text x="4" y="166.6">G</text>
<text x="289.3" y="166.6">G</text>
<text x="4.1" y="190.4">H</text>
<text x="230.4" y="187.8">ASS 4888 CO</text>
<text x="289.4" y="190.4">H</text>
<text x="26.8" y="207">1</text>
<text x="67.9" y="207">2</text>
<text x="108.2" y="207">3</text>
<text x="147.4" y="207.2">4</text>
<text x="187.1" y="207">5</text>
<text x="226.1" y="207">6</text>
<text x="267" y="207">7</text>
</g>
<text font-size="4.5" x="272.9" y="187.6">rev08</text>
<g font-size="3.6">
<text x="90.3" y="187.6">±3°</text>
<text x="90.3" y="192.6">±1.0°</text>
</g>
<text font-size="3.3" x="226.9" y="174.2">A-Dx xx A/KG-T2/T2S/T4/T4-2/T4S/T2A</text>
<g font-size="3.2">
<text x="77.4" y="156.7">Scale</text>
<text x="90.7" y="156.5">Free</text>
<text x="77.6" y="167.4">X.</text>
<text x="77.8" y="162.1">TOLERANCE</text>
<text x="89.2" y="167.2">±0.38</text>
<text x="77.5" y="172.5">X.X</text>
<text x="89.2" y="172.3">±0.25</text>
<text x="77.5" y="177.7">X.XX</text>
<text x="89.1" y="177.3">±0.13</text>
<text x="78" y="182.7">DIM</text>
<text x="90.1" y="182.7">TOL</text>
<text x="80.3" y="187.8">X.°</text>
<text x="79.1" y="192.8">X.X°</text>
<text x="77.4" y="198.5">Angle</text>
<text x="90.1" y="198.6">TOL</text>
</g>
<text font-size="2.8" x="19" y="180.8">E198287</text>
<g font-size="2.7">
<text x="176.2" y="24.7">NOTES:</text>
<text x="176.2" y="30.8">MATERIAL</text>
<text x="177.2" y="33.8">1.Insulator Material:Glass-Filled Thermoplastic PBT ,UL 94V-0,Black</text>
<text x="177.2" y="36.9">2.Contact Material : Brass</text>
<text x="177.2" y="40">3.Contact plating : See order code</text>
<text x="177.2" y="43">4.Shell</text>
<text x="177.2" y="46.1">5.Clinch Nut : Copper alloy, Nickel plated</text>
<text x="187.5" y="43">: Steel,100u&quot; Tin over 50u&quot; min copper</text>
<text x="177.2" y="49.2">6.Boardlock : Brass , Tin plated</text>
<text x="177.2" y="52.3">7.Screwlock: Steel, Nickel plated</text>
<text x="176.2" y="55.3">ELECTRICAL</text>
<text x="177.2" y="58.4">1.Current Rating : 3AMP</text>
<text x="177.2" y="61.5">2.Voltage Rating : 250V AC/rms 60Hz</text>
<text x="177.2" y="64.5">3.Contact Resistance: 20mΩ max at 1 AMP DC</text>
<text x="177.2" y="67.6">4.Insulation Resistance: 1000MΩ at 500 V DC</text>
<text x="177.2" y="70.7">5.Withstand Voltage</text>
<text x="203.9" y="70.7">: 1000V AC/rms 60Hz for 1 minute</text>
<text x="177.2" y="73.8">6.Operating Temperature: -55°C~+105°C</text>
<text x="176.3" y="79.9">Order Code: A-Dx xx A/KG-xx</text>
<text x="214.9" y="80.9">* on request</text>
<text x="177" y="86.5">Contact style:</text>
<text x="177.3" y="89.1">F - Female</text>
<text x="213.7" y="85.9">Version</text>
<text x="213.8" y="88.5">T2 - with locking bolts UNC (Gold flash full gold)</text>
<text x="177.2" y="91.8">S - Male</text>
<text x="177.3" y="94.3">No. of Contacts</text>
<text x="213.8" y="94.4">T4 - without locking bolts *(Gold flash full gold)</text>
<text x="177" y="97.5">09 / 15 / 25 / 37</text>
<text x="225.8" y="103.7">Standard: Quality class III</text>
</g>
<g font-size="2.6">
<text x="66.6" y="30">5</text>
<text x="173.8" y="40">7</text>
<text x="89.7" y="50.4">5</text>
<text x="174.2" y="73.7">2</text>
<text x="210.7" y="91.6">7 T2S - with locking bolts UNC(Gold flash selective Sn)</text>
<text x="210.7" y="97.4">3 T4-2 - without locking bolts *(selective15u&quot;Au for 9&amp;15P)</text>
<text x="210.8" y="101.1">7 T4S - without locking bolts * (Gold flash selective Sn)</text>
<text x="207.6" y="107.2">8</text>
<text x="210.9" y="107.1">4 T2A - with UNC screw of 5.8mm,NON-UL(Glod flash full gold)</text>
<text x="141.2" y="132.2">5</text>
<text x="99.9" y="157">8</text>
<text x="105" y="157">Update the specification of T2A</text>
<text x="149.9" y="157.2">29.03.2022</text>
<text x="166.1" y="156.8">Daniel</text>
<text x="196.5" y="157.8">Date</text>
<text x="212.6" y="157.7">Name</text>
<text x="227.1" y="156.5">Customer-No.</text>
<text x="99.9" y="163.8">7</text>
<text x="105" y="163.8">Update the description of plating</text>
<text x="149.6" y="164">17.09.2021</text>
<text x="166.1" y="163.7">Daniel</text>
<text x="179.1" y="163.4">Drawn</text>
<text x="193.3" y="163.4">15.08.2012</text>
<text x="212.3" y="163.7">Lucas</text>
<text x="18.7" y="170">Unit: mm</text>
<text x="99.9" y="170.7">6</text>
<text x="105" y="170.7">Add UL logo</text>
<text x="149.9" y="170.9">27.02.2020</text>
<text x="166.2" y="170.6">Winnie</text>
<text x="179.2" y="170.5">Approved</text>
<text x="193.3" y="170.7">29.03.2022</text>
<text x="212.3" y="170.5">Daniel</text>
<text x="227.1" y="169.8">ASSMANN WSW-No.</text>
<text x="99.9" y="177.6">5</text>
<text x="149.6" y="177.8">18.02.2019</text>
<text x="166.2" y="177.5">Xavier</text>
<text x="99.9" y="184.5">4</text>
<text x="105" y="184.5">Add the specification:T2A</text>
<text x="149.6" y="184.7">13.06.2017</text>
<text x="166.2" y="184.4">Winnie</text>
<text x="227.1" y="180.4">Drawing-No.</text>
<text x="99.9" y="191.4">3</text>
<text x="105" y="191.4">Add the plating specification 15u&quot;Au</text>
<text x="149.9" y="191.6">05.03.2015</text>
<text x="166.2" y="191.2">Winnie</text>
<text x="227.1" y="195.7">Replace</text>
<text x="272.8" y="195.9">Sheet</text>
<text x="99.9" y="198.2">Id.</text>
<text x="119.2" y="198.2">Modification</text>
<text x="154" y="198.2">Date</text>
<text x="166.4" y="198.2">Name</text>
<text x="277" y="198.7">1/2</text>
</g>
<g font-size="2.3">
<text x="90.1" y="73.7">#4-40 UNC</text>
<text x="120.1" y="111.7">#4-40 UNC</text>
<text x="119.8" y="116.1">#4-40 UNC</text>
<text x="105" y="179.1">and adjust profile</text>
<text x="105" y="176.5">Add insulator thickness, update tolerance</text>
</g>
<text font-size="1.8" x="144" y="81">4</text>
<text font-size="1.5" x="17.1" y="178.9">6</text>
</svg>
